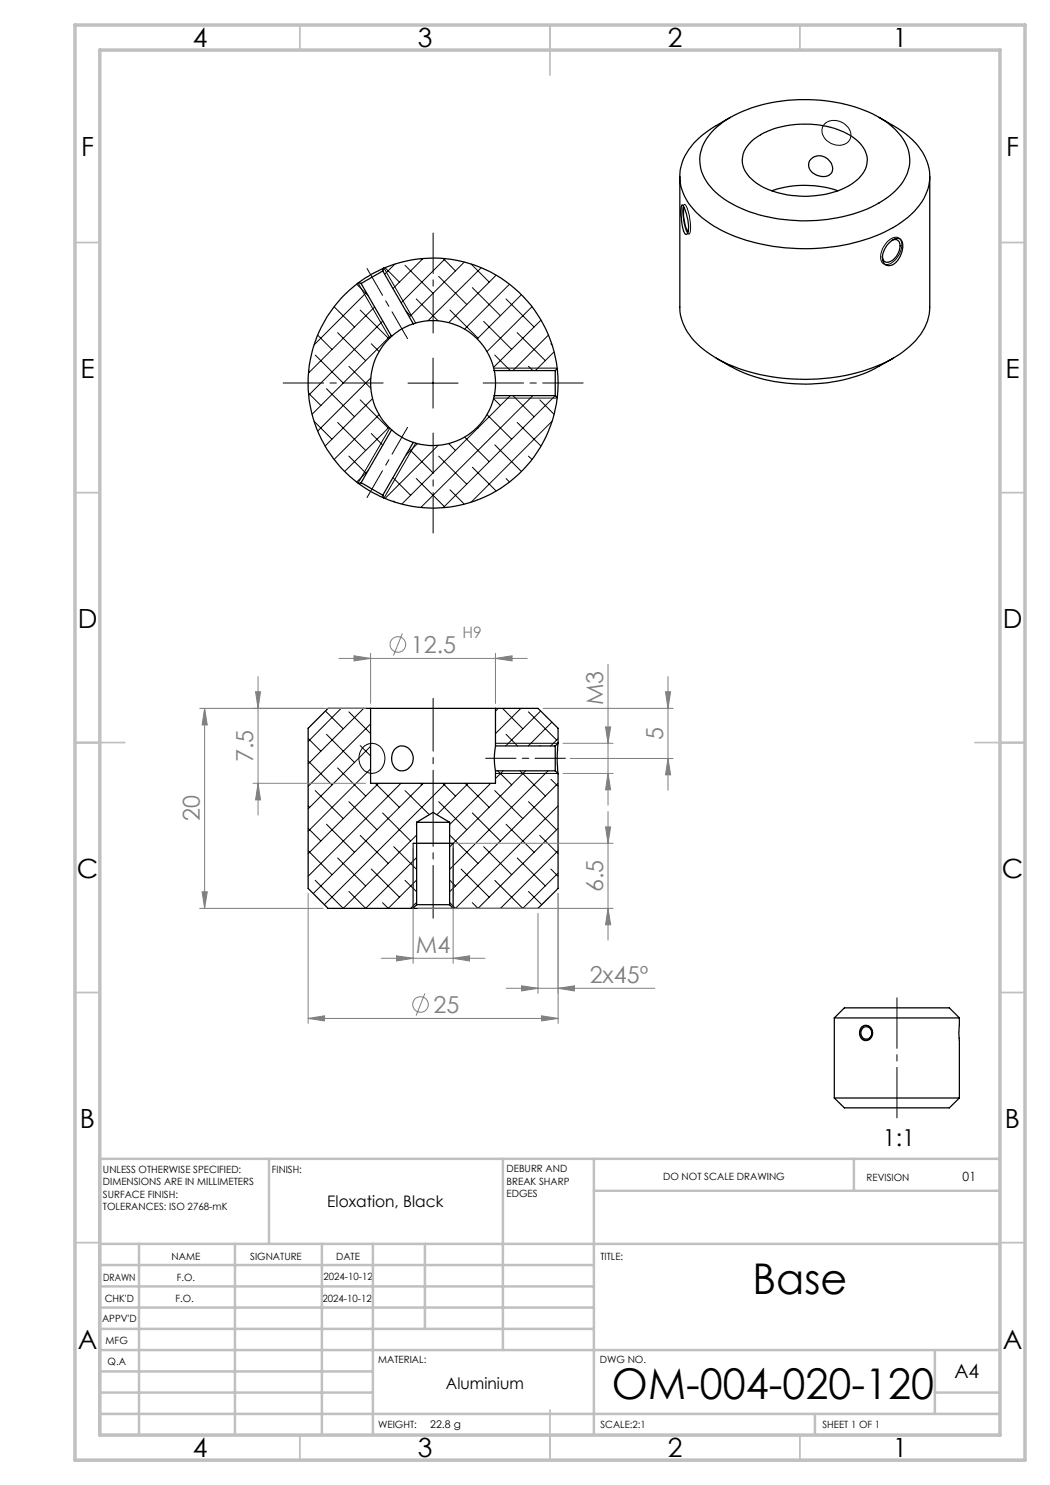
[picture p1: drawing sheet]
<svg xmlns="http://www.w3.org/2000/svg" width="210mm" height="297mm" viewBox="0 0 210 297" stroke-linecap="round" stroke-linejoin="round" font-family="sans-serif">
<g fill="none" stroke="#000" stroke-width=".2">
<path d="M164.9 24.9a3.2 3.2 0 0 1 3.4-.5 3.2 3.2 0 0 1 1.8 3 2.69 2.69 0 0 1-4.2 1.1 2.43 2.43 0 0 1-1-3.6zM71.3 56.8l2.4 2.4M71.6 56.6l6.4 11M73.3 58.5l-10.5 10.5M76.8 53.6l6.3 11M77 53.5l2.9 2.9M79 52.8l-2.1 2.1M81 53.1l5.6 5.6M83.3 59.8l4.3 4.4M84.2 51.7l.2 .2M84.6 51.7l-6 6M87.7 55.3l5.6 5.6"/>
<path d="M88.7 51.7l2.4 2.5M89 51.7l-8.8 8.9M92.9 52.4l-11 11M94.2 52.8l3.6 3.6M94.5 57.5l5.6 5.6M96.2 53.5l-10.6 10.7M99.2 55l-9.5 9.5M101.2 59.8l5.6 5.6M101.9 56.8l-9 9M104.3 58.9l-8.8 8.9M136.8 40.9h.1a4.5 4.5 0 0 1 1.1 3 4 4 0 0 1-.2 2.9 5.5 5.5 0 0 1-1.2-3.5v-1.5zM177.6 48.3a1.65 1.65 0 0 1 2.5-.4 3.8 3.8 0 0 1-1.5 4.5 1.34 1.34 0 0 1-1.4 .5 1.34 1.34 0 0 1-1.1-1.1 4.7 4.7 0 0 1 1.5-3.5z"/>
<path d="M61.7 78.6l2.5 2.5M61.7 74.2l.2 .2M63 71l5.7 5.6M63.5 67l2.9 2.9M65.3 77.7l5.6 5.7M66.8 61.3l4.1 4.1M67.5 66.5l5.6 5.6M69.8 73.3l4.4 4.3M72 80l5.6 5.6M72 62l5.6 5.6M74.2 75.6l-10.7 10.6M74.3 68.8l1.5 1.5"/>
<path d="M74.5 79.7l-9.5 9.5M74.9 61.4l-13.2 13.2M76.6 64.2l-14.9 14.9M78.2 67.1l-15.8 15.8M81.2 62.2l.9 .9M81.6 76.6h10M86.6 71.6v10M90 62l5.6 5.6M96.7 64.3l5.6 5.6M98.7 79.7l1.4 1.4M98.7 79.6h12.7M98.7 73.6h12.7"/>
<path d="M99 71l3.1 3.1M102.1 79.1l-21.7 21.7M102.6 79.1l4.2 4.3M103.4 66.5l5.7 5.6M105.7 73.3l.9 .8M106.4 61.3l-9 9M106.6 79.1l-22.4 22.4M108 80l2.8 2.9M108.2 64l-9.5 9.5M109.7 67l-7.1 7.1M110.2 68.8l.2 .2M110.8 70.4l-3.7 3.7"/>
<path d="M111.1 79.1l-22.4 22.4M62.8 84.2l3.6 3.6M67.5 84.5l5.6 5.6M69.8 91.2l3.5 3.5M73.7 94.1l-2.4 2.3M74.3 86.7l2.3 2.3M75.8 82.9l-9 9M77.8 85.5l-8.9 8.8M78 85.6l-6.4 11M78.6 95.5l3.5 3.6M81.9 89.8l4.7 4.8M83.1 88.6l-6.3 11"/>
<path d="M83.3 95.7l5.6 5.6M83.5 88.7l-2.3 2.3M87.6 89.1l-10.6 10.6M87.7 91.2l5.6 5.6M89.7 88.7l1.4 1.4M90 98l2.9 2.8M92.9 87.4l4.9 4.9M94.5 93.4l4.7 4.8M95.5 85.5l.1 .1M97.4 82.9l4.9 4.9M99 89l5.3 5.3M101.2 95.7l.7 .7"/>
<path d="M103.4 84.5l4.8 4.7M105.7 91.2l.7 .7M110.4 84.2l-16.2 16.2M78.7 100.2l.3 .2M61.6 152.2l4.8 4.8M61.6 147.7l2.6 2.5M63 158.1l5.7 5.6M65.1 142.2l3.6 3.6M65.3 146.9l5.6 5.6M67.5 153.6l5.6 5.6M68.2 141.7l-6.6 6.6M69.8 142.4l4.3 4.3"/>
<path d="M72 149.1l2.1 2.1M72.7 141.7l-11.1 11.1M72.8 149.3a2.6 2.6 0 0 1 2.9-.2 2.6 2.6 0 0 1 1.3 2.6 2.58 2.58 0 0 1-1.5 2.7 2.58 2.58 0 0 1-3-.7 3.3 3.3 0 0 1 .3-4.4zM74.1 144.8l-12.5 12.5M74.1 149.3l-12.5 12.5M74.1 153.8l-12.5 12.5M75.1 156.7l4.8 4.8M75.7 156.7l-14.1 14M80.2 156.7l-18.6 18.6M81 158.1l4.9 4.8M84.1 156.7l.3 .3M84.7 156.7l-22 22"/>
<path d="M88.5 156.7l2.6 2.5M89.1 156.7l-24.2 24.2M93 156.7l4.8 4.8M93.7 156.7l-6.3 6.2M98.1 156.7l-8.2 8.2M99 158.1l5.6 5.6M99.1 154.7h12.4M99.1 148.7h12.4M99.5 154.2l2.8 2.8M99.7 141.7l-.6 .5M100.5 141.7l4.1 4.1M100.6 154.2l-1.5 1.5"/>
<path d="M101.2 146.9l2.3 2.3M104 154.2l5.1 5M104.2 141.7l-5.1 5M105.1 154.2l-15.2 15.2M105.7 142.4l5.6 5.6M107.9 149.1l.1 .1M108.1 142.2l-7 7M109.6 154.2l-19.7 19.7M110.2 155.9l1.4 1.4M110.4 144.4l-4.7 4.8M111.6 147.7l-1.5 1.5M111.6 156.7l-21.7 21.7"/>
<path d="M61.6 170.1l4.8 4.8M61.6 165.7l2.6 2.5M61.6 161.2l.3 .3M65.3 164.8l5.6 5.7M67.5 171.6l5.6 5.6M69.8 160.3l5.6 5.6M72 167.1l5.6 5.6M74.3 173.8l5.6 5.6M76.5 162.6l5.6 5.6M78.7 169.3l4.6 4.6M81 176.1l2.3 2.3M82.6 168.7v12.9"/>
<path d="M83.3 164.8v.1M83.3 167l-14.6 14.7-5.7-5.6M83.3 171.5l-10.2 10.2-3.3-3.4M83.3 176l-5.7 5.7-1.1-1.2M87.7 160.3l5.6 5.6M89.9 176l1.2 1.2M90 167.1l5.6 5.6M90.6 168.7v12.9M92.2 173.8l5.6 5.6M94.5 162.6l5.6 5.6M96.7 169.3l5.6 5.6M101.2 164.8l5.6 5.7"/>
<path d="M103.4 171.6l5.7 5.6M105.7 178.3l2.6 2.6M105.7 160.3l5.6 5.6M107.9 167.1l3.7 3.6M110.2 173.8l1.4 1.5M111.6 161.2l-20.5 20.5-1.2-1.2M111.6 165.7l-16 16-1.1-1.2M111.6 170.1l-11.5 11.6M111.6 174.6l-7 7.1-5.6-5.6M83.3 180.5l-1.2 1.2M172.3 205.6a1.37 1.37 0 0 1 1.8-.1 1.37 1.37 0 0 1 .3 1.8 1.32 1.32 0 0 1-1.8 .6 1.32 1.32 0 0 1-.6-1.7z"/>
</g>
<g fill="none" stroke="#000" stroke-width=".25">
<path d="M136 35.3v26.1a11 11 0 0 0 4.8 8.6 32.3 32.3 0 0 0 19.1 5.8 35.7 35.7 0 0 0 19.9-4.9 13.2 13.2 0 0 0 6-8l.1-1.4v-26.2M142.8 25.9a23.4 23.4 0 0 1 12.5-5.5 32.9 32.9 0 0 1 20.1 2.8 11.5 11.5 0 0 1 6.5 7.7 8.8 8.8 0 0 1-4 8.3 27.9 27.9 0 0 1-16.7 5 28.4 28.4 0 0 1-16.9-4.8 9 9 0 0 1-4.2-8.8 9.5 9.5 0 0 1 2.7-4.7zM146.1 23.5l-2.8 1.6a14.7 14.7 0 0 0-6.9 7.4 9.7 9.7 0 0 0 3.4 10.5 28.8 28.8 0 0 0 16 6.4 38 38 0 0 0 22.8-3.9 13.9 13.9 0 0 0 7.2-8.4 10.5 10.5 0 0 0-4.7-10.3l-1.5-1.1-3.8-2.2M150.1 28.5a15.5 15.5 0 0 1 11-3.7 15.8 15.8 0 0 1 10.5 3.5 4.8 4.8 0 0 1-.2 7.7 17.6 17.6 0 0 1-13.1 3.1 12.9 12.9 0 0 1-8.8-4.1 4.6 4.6 0 0 1 .6-6.5zM154.3 38.2a20.5 20.5 0 0 1 13.3 0M162.1 31.9a2.6 2.6 0 0 1 3.1-.4 2.6 2.6 0 0 1 1.2 2.8 2.29 2.29 0 0 1-3.2 .7 2 2 0 0 1-1.1-3.1zM71.7 56.5a25.1 25.1 0 0 0 0 40.2M71.7 56.5l.5 .2M72.2 56.7l6.1 10.6M76.6 54.2l-4.4 2.5M76.6 54.2l6.1 10.6M76.7 53.7a24.1 24.1 0 0 0-4.9 2.8h-.1"/>
<path d="M76.7 53.7a25 25 0 0 1 34.7 20M76.7 53.7l-.1 .5M136.4 41a2.44 2.44 0 0 1 .9 1.8 5.4 5.4 0 0 1 .1 4l-.2 .1a3.7 3.7 0 0 1-.9-2.7l-.1-2zM136.8 41.5a7.6 7.6 0 0 0 .8 4.8h.1M177.6 48.8a2.13 2.13 0 0 1 2.5-1 3.4 3.4 0 0 1-.3 3.9 2.1 2.1 0 0 1-2.7 1.2 2.52 2.52 0 0 1 0-3.3zM178.4 48a1.11 1.11 0 0 1 1.3 .2 1.11 1.11 0 0 1 .3 1.3 3.1 3.1 0 0 1-2.9 2.9l-.5-.4-.1-.7M78.3 67.3a12.5 12.5 0 0 0 0 18.7M82.7 64.8a12.1 12.1 0 0 0-4.4 2.5M82.7 64.8a12.5 12.5 0 0 1 16.1 9.3M98.8 74.1a12.8 12.8 0 0 1 0 5M98.8 79.1a12.5 12.5 0 0 1-16.1 9.4M98.8 79.1h12.3"/>
<path d="M98.8 74.1h12.3M111.1 74.1v5M111.1 79.1l.3 .4M111.4 73.7v.1a23.5 23.5 0 0 1 0 5.7M111.4 79.5a25 25 0 0 1-34.7 20.1M111.4 73.7l-.3 .4M143.3 71.6l2.8 1.7a33.2 33.2 0 0 0 24.5 2.2l3.6-1.4 4.4-2.5M71.7 96.7a23.5 23.5 0 0 0 5 2.9M72.2 96.6l4.4 2.5M72.2 96.6l-.5 .1M76.6 99.1l.1 .5M78.3 86a12.9 12.9 0 0 0 4.4 2.5"/>
<path d="M78.3 86l-6.1 10.6M82.7 88.5l-6.1 10.6M74.1 141.7h25M74.1 141.7h-8.5l-4 4v32l4 4h16.9M74.1 141.7v15h25v-2.5M78.8 150a2.18 2.18 0 0 1 2.5-.6 2.18 2.18 0 0 1 1.4 2.1 2.22 2.22 0 0 1-1.2 2.4 2.22 2.22 0 0 1-2.5-.4 3.1 3.1 0 0 1-.2-3.5zM99.1 149.2a12.6 12.6 0 0 0 0 5M99.1 141.7h8.5l4 4v2.9M99.1 141.7v7.5M99.1 149.2h12M99.1 154.2h12M111.1 149.2v5"/>
<path d="M111.1 154.2l.5 .5M111.6 148.6a26.4 26.4 0 0 0 0 6.1M111.6 148.6l-.5 .6M111.6 154.7v23l-4 4h-16.9M82.6 168.7h8M83.3 164.5h6.6M83.3 164.5l3.3-2 3.3 2M83.3 164.5v16.4M89.9 164.5v16.4M82.5 181.7h8.2M83.3 180.9h6.6M83.3 180.9l-.8 .8"/>
<path d="M89.9 180.9l.8 .8M166.9 203.6h25M166.9 203.6l2-2h21l2 2M166.9 219.6h25M166.9 219.6l2 2h21l2-2M166.9 203.6v16M172.3 205.4a1.2 1.2 0 0 1 1.3-.2 1.2 1.2 0 0 1 .8 1 1.31 1.31 0 0 1-.5 1.6 1.31 1.31 0 0 1-1.6-.1 1.82 1.82 0 0 1 0-2.3zM172.6 205.6a1.21 1.21 0 0 1 1.7 .5 1.21 1.21 0 0 1-.7 1.6 1.23 1.23 0 0 1-1.4-.6 1.23 1.23 0 0 1 .4-1.5zM191.9 203.6l-.1 2.9 .1 13.1"/>
</g>
<g fill="none" stroke="#808080" stroke-width=".2">
<path d="M51.1 138.4h1l-.5 3.3zM51.6 135.3v27.7M67.8 131.7h37.6M70.8 131.2l3.3 .5-3.3 .5zM74.1 130.7v10M80.5 126.7l-1.8 4.4M99.1 131.7l3.3-.5v1zM99.1 130.7v10M121.6 132.9v28.1M133.1 138.4h1l-.5 3.3zM133.6 135.3v22.7M39.9 141.7h33.2"/>
<path d="M40.9 141.7l.6 3.3h-1.1zM40.9 141.7v40M50.6 156.7h22.5M51.6 156.7l.5 3.3h-1zM108.6 141.7h26M112.6 148.7h10M112.6 154.7h10M114.1 151.7h20.5M121.1 145.4h1l-.5 3.3zM121.6 154.7l.5 3.3h-1zM133.6 151.7l.5 3.3h-1zM40.4 178.4h1.1l-.6 3.3z"/>
<path d="M61.6 178.7v26M82.6 169.7v23M83.6 168.7h39M90.6 169.7v23M111.6 178.7v26M121.1 165.4h1l-.5 3.3zM121.6 162.3v25.7M39.9 181.7h24.7M76.3 191.7h20.7M79.3 191.2l3.3 .5-3.3 .5zM83.6 181.7h39M85 198.7l-1.8 4.4"/>
<path d="M90.6 191.7l3.3-.5v1zM101.2 197.7h29.8M104.3 197.2l3.3 .5-3.3 .5zM107.6 182.7v16M111.6 197.7l3.3-.5v1zM121.6 181.7l.5 3.3h-1zM61.6 203.7l3.3-.5v1zM61.6 203.7h50M108.3 203.2l3.3 .5-3.3 .5z"/>
<circle cx="79.6" cy="128.9" r="1.55"/>
<circle cx="84.1" cy="200.9" r="1.55"/>
</g>
<path d="M86.6 183.7v-44" fill="none" stroke="#000" stroke-width=".2" stroke-dasharray="15.2 1.3 1.3 1.3" stroke-dashoffset="4.7"/>
<path d="M113.1 151.7h-16" fill="none" stroke="#000" stroke-width=".2" stroke-dasharray="15.2 1.3 1.3 1.3" stroke-dashoffset="9.2"/>
<path d="M81.5 67.7l-8.1-14M73.4 99.5l8.1-14" fill="none" stroke="#000" stroke-width=".2" stroke-dasharray="15.2 1.3 1.3 1.3" stroke-dashoffset="9"/>
<path d="M179.4 223.6v-24" fill="none" stroke="#000" stroke-width=".2" stroke-dasharray="15.2 1.3 1.3 1.3" stroke-dashoffset="5.1"/>
<g fill="none" stroke="#c0c0c0" stroke-width=".35">
<path d="M60 5v5M110 5v10M160 5v5M15 48.5h5M200 48.5h5M15 98.5h5M200 98.5h5M15 148.5h10M195 148.5h10M15 198.5h5M200 198.5h5M15 248.5h5"/>
<path d="M200 248.5h5M60 287v5M110 282v10M160 287v5"/>
</g>
<g fill="none" stroke="#c0c0c0" stroke-width=".5">
<path d="M53.8 231.8v17M100.6 231.8v38.2M118.8 231.8v55.2M118.8 238.2h81.2M170.8 231.8v6.4M200 231.8h-180v55.2M20 248.8h180M20 257.3h98.8M20 253h98.8M27.8 248.8v38.2M47 248.8v38.2M64.4 248.8v38.2"/>
<path d="M74.6 248.8v38.2M85 248.8v17M20 265.8h98.8M20 261.5h98.8M20 278.5h54.6M20 274.3h54.6M20 270h180M187 278.5h13M187 270v12.8M20 282.8h180M163 282.8v4.2"/>
</g>
<path d="M15 5h190v287h-190zM20 10h180v277h-180z" fill="none" stroke="#c0c0c0" stroke-width=".7"/>
<path d="M76.6 76.6h-20M86.6 66.6v-20M96.6 76.6h20M86.6 86.6v20" fill="none" stroke="#000" stroke-width=".2" stroke-dasharray="15.2 1.3 1.3 1.3" stroke-dashoffset="7.1"/>
<g fill="#808080">
<path d="M90.6 191.7l3.3-.5v1zM79.3 191.2l3.3 .5-3.3 .5zM111.6 197.7l3.3-.5v1zM104.3 197.2l3.3 .5-3.3 .5z"/>
<path d="M70.8 131.2l3.3 .5-3.3 .5zM99.1 131.7l3.3-.5v1z"/>
<path d="M61.6 203.7l3.3-.5v1zM108.3 203.2l3.3 .5-3.3 .5z"/>
<path d="M121.6 181.7l.5 3.3h-1zM121.1 165.4h1l-.5 3.3z"/>
<path d="M121.1 145.4h1l-.5 3.3zM121.6 154.7l.5 3.3h-1zM40.9 141.7l.6 3.3h-1.1zM40.4 178.4h1.1l-.6 3.3zM133.1 138.4h1l-.5 3.3zM133.6 151.7l.5 3.3h-1zM51.1 138.4h1l-.5 3.3zM51.6 156.7l.5 3.3h-1z"/>
</g>
<g font-size="8.5">
<text x="150.5" y="258.8">Base</text>
<text x="122.4" y="279.7">OM-004-020-120</text>
</g>
<g font-size="5.3">
<text x="38.5" y="9.5">4</text>
<text x="83.5" y="9.5">3</text>
<text x="133.6" y="9.5">2</text>
<text x="178.6" y="9.5">1</text>
<text x="16.2" y="31.3">F</text>
<text x="201.2" y="31.3">F</text>
<text x="16.1" y="75.5">E</text>
<text x="201.1" y="75.5">E</text>
<text x="15.5" y="125.5">D</text>
<text x="200.5" y="125.5">D</text>
<text x="15.4" y="175.5">C</text>
<text x="200.4" y="175.5">C</text>
<text x="16" y="225.5">B</text>
<text x="201" y="225.5">B</text>
<text x="15.5" y="269.8">A</text>
<text x="200.5" y="269.8">A</text>
<text x="38.5" y="291.5">4</text>
<text x="83.5" y="291.5">3</text>
<text x="133.6" y="291.5">2</text>
<text x="178.6" y="291.5">1</text>
</g>
<g font-size="4.7" fill="#808080">
<text x="82.2" y="130.6">12.5</text>
<text x="120.6" y="141" transform="rotate(-90 120.6 141)">M3</text>
<text x="132.6" y="148" transform="rotate(-90 132.6 148)">5</text>
<text x="50.6" y="152.4" transform="rotate(-90 50.6 152.4)">7.5</text>
<text x="39.9" y="164.2" transform="rotate(-90 39.9 164.2)">20</text>
<text x="120.6" y="178.4" transform="rotate(-90 120.6 178.4)">6.5</text>
<text x="83.2" y="190.6">M4</text>
<text x="117.9" y="196.6">2x45º</text>
<text x="86.7" y="202.6">25</text>
</g>
<text font-size="4.7" x="176.6" y="229.1">1:1</text>
<text font-size="3.9" x="190.9" y="275.5">A4</text>
<g font-size="3.2">
<text x="65.5" y="241.4">Eloxation, Black</text>
<text x="89.2" y="277.9">Aluminium</text>
</g>
<text font-size="3.1" fill="#808080" x="92.5" y="127.6">H9</text>
<text font-size="2.5" x="192.5" y="236.1">01</text>
<text font-size="2.1" x="86" y="285.6">22.8 g</text>
<g font-size="2">
<text x="20.6" y="234.6">UNLESS OTHERWISE SPECIFIED:</text>
<text x="20.6" y="237.1">DIMENSIONS ARE IN MILLIMETERS</text>
<text x="20.6" y="239.6">SURFACE FINISH:</text>
<text x="54.4" y="234.6">FINISH:</text>
<text x="101.3" y="234.5">DEBURR AND</text>
<text x="101.3" y="237">BREAK SHARP</text>
<text x="101.3" y="239.5">EDGES</text>
<text x="132.6" y="236">DO NOT SCALE DRAWING</text>
<text x="173.3" y="236.2">REVISION</text>
<text x="20.6" y="242.1">TOLERANCES: ISO 2768-mK</text>
<text x="34.3" y="252">NAME</text>
<text x="50" y="251.9">SIGNATURE</text>
<text x="67.2" y="251.9">DATE</text>
<text x="120.1" y="251.9">TITLE:</text>
<text x="20.6" y="256.1">DRAWN</text>
<text x="35.3" y="256.1">F.O.</text>
<text x="64.7" y="255.9">2024-10-12</text>
<text x="20.9" y="260.3">CHK'D</text>
<text x="35.1" y="260.3">F.O.</text>
<text x="64.5" y="260.3">2024-10-12</text>
<text x="20.4" y="264.4">APPV'D</text>
<text x="21.1" y="268.8">MFG</text>
<text x="21.5" y="273">Q.A</text>
<text x="75.6" y="272.5">MATERIAL:</text>
<text x="120" y="272.5">DWG NO.</text>
<text x="75.6" y="285.5">WEIGHT:</text>
<text x="120.1" y="285.6">SCALE:2:1</text>
<text x="164.5" y="285.6">SHEET 1 OF 1</text>
</g>
</svg>
